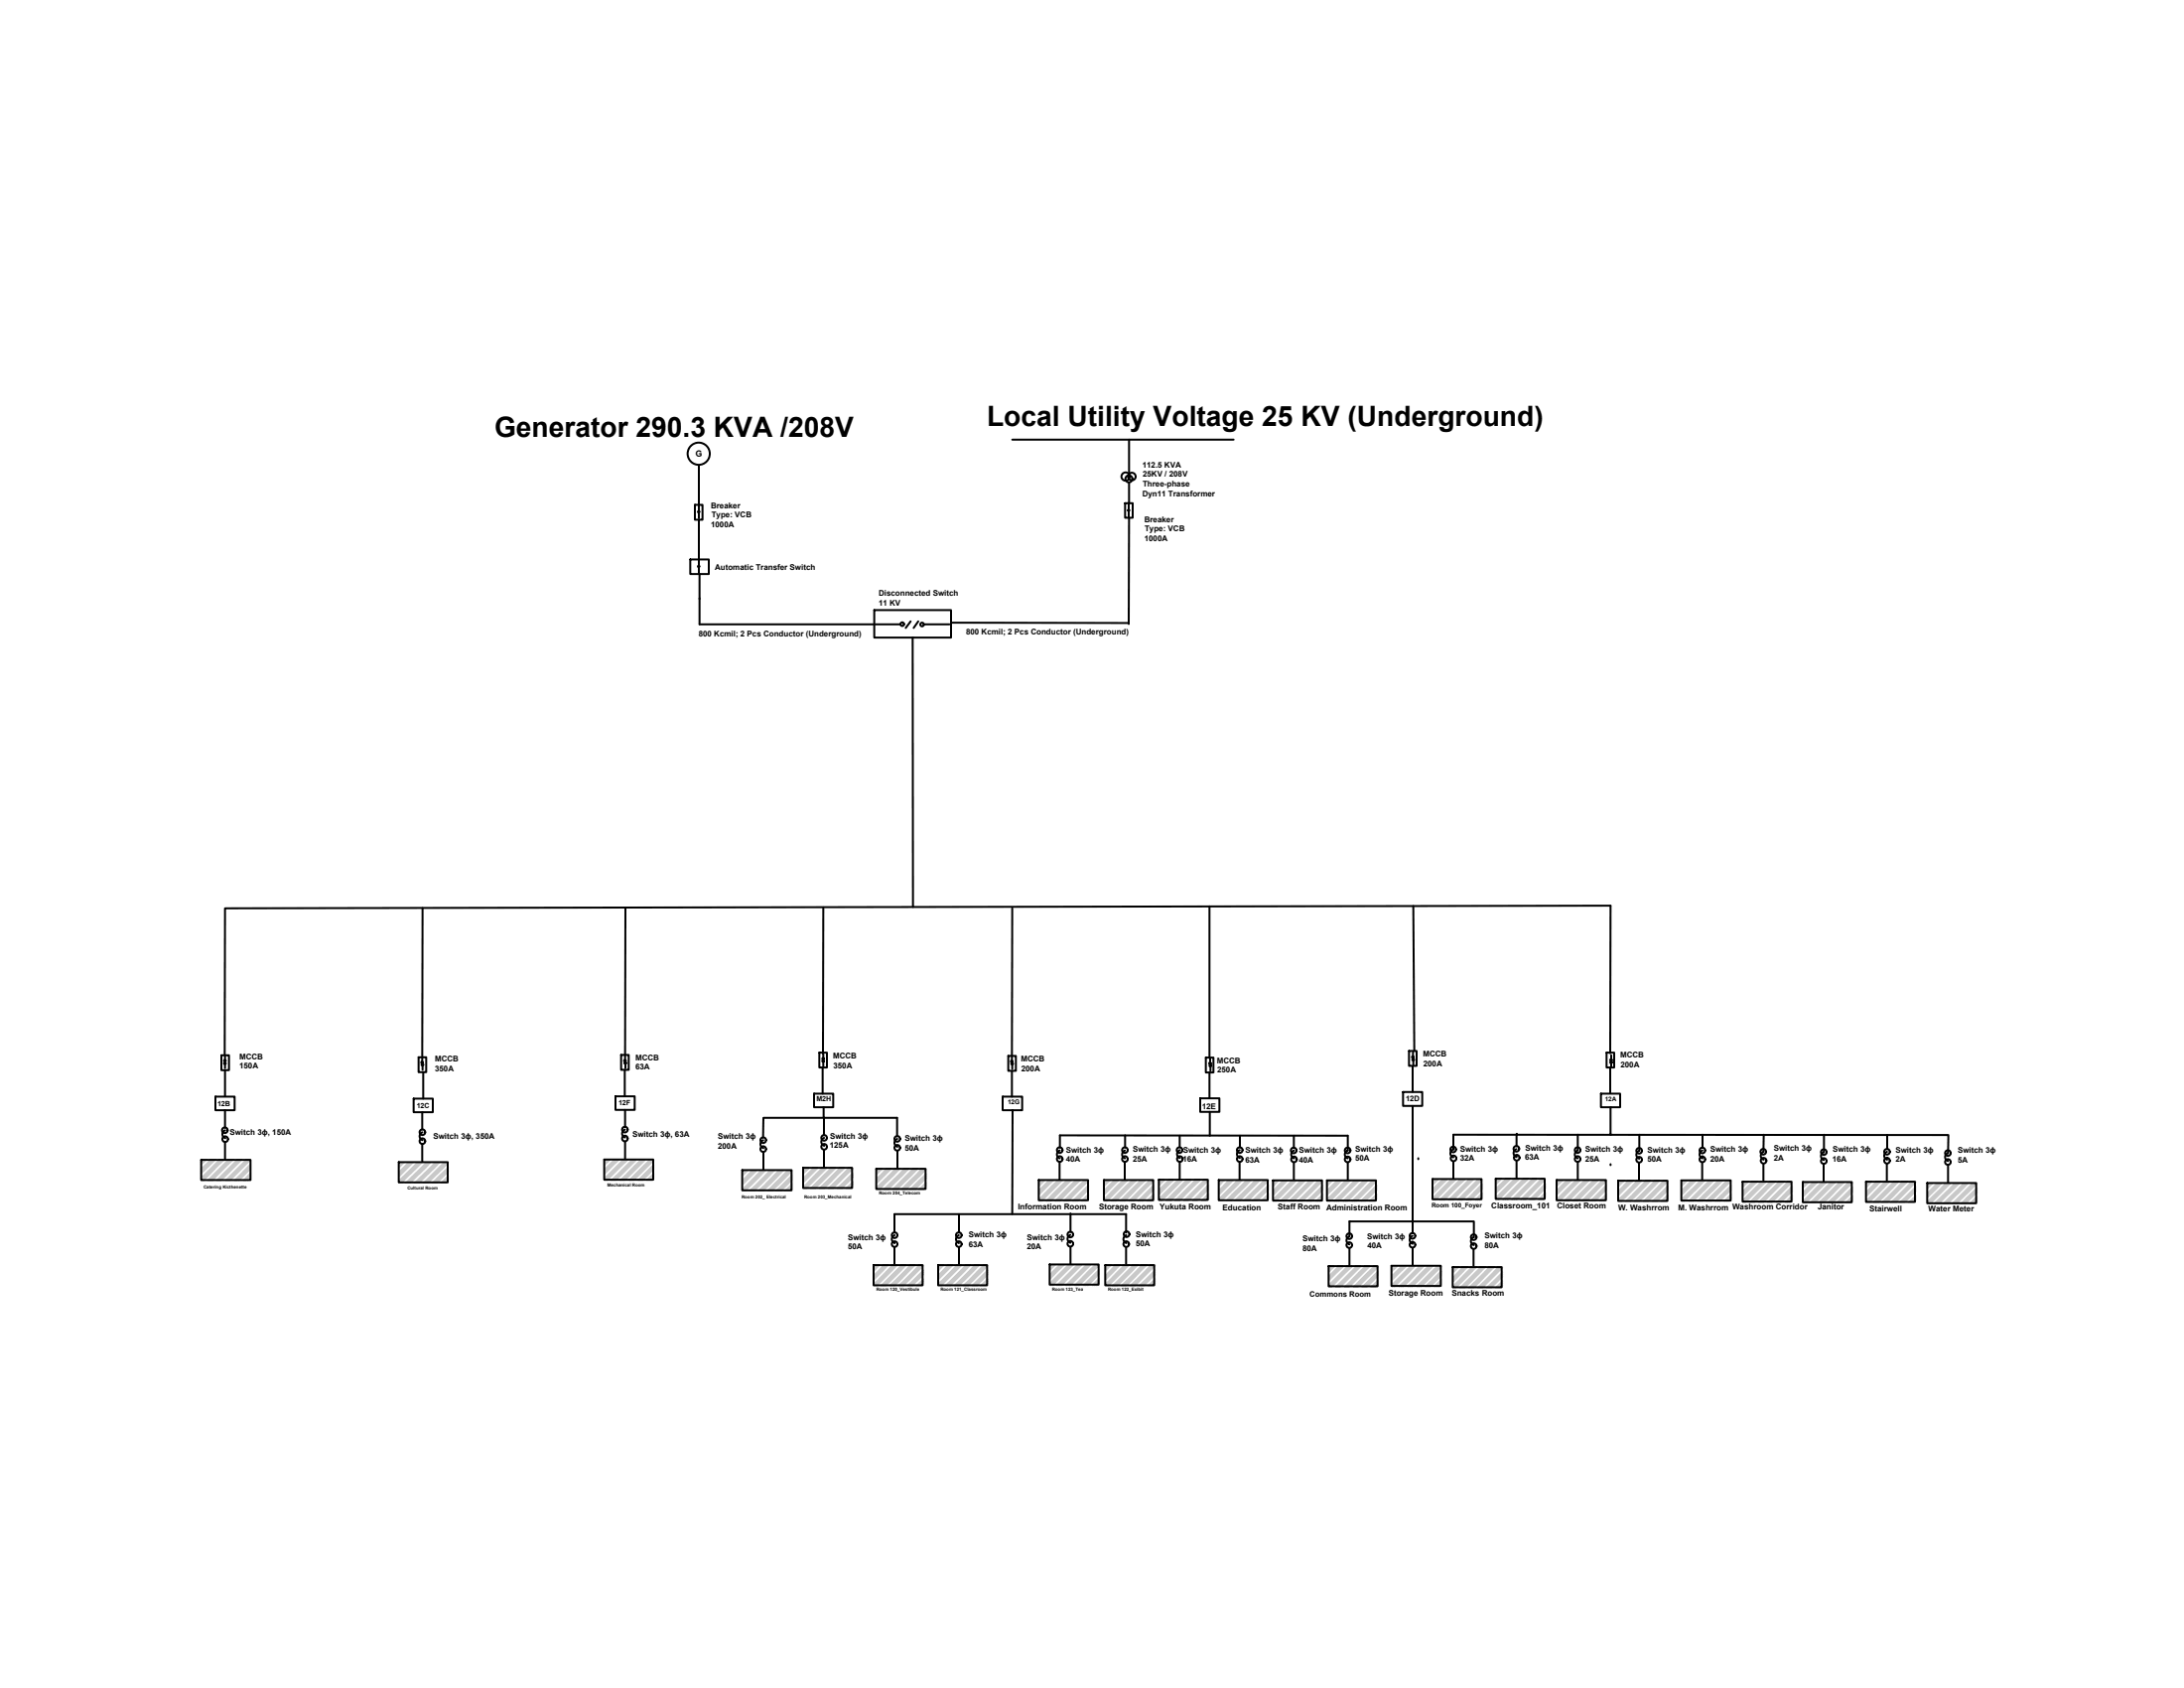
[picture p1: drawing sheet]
<svg xmlns="http://www.w3.org/2000/svg" width="279mm" height="216mm" viewBox="0 0 279 216" stroke-linecap="round" stroke-linejoin="round" font-family="sans-serif">
<!-- layer: 0 -->
<g fill="none" stroke="#000" stroke-width=".25">
<path d="M89.4 59.5v5.1M129.5 56.2h28.3M144.4 56.2v4.5M88.3 71.6h2.4v1.8h-2.4zM88.9 64.6h1v1.9h-1zM89.3 65.4h.1h.1M89.3 72.4h.1h.1M89.3 65.5h.2M89.3 72.5h.2M89.4 64.7h.1M89.4 66.3h.1M89.4 71.6h.1"/>
<path d="M89.4 73.3h.1M89.4 64.7v.7M89.4 65.6v.6M89.4 66.5v5.1M89.4 71.6v.8M89.4 72.6v.6M89.5 76.6h.1M89.5 73.4v6.5h22.3M111.8 78h9.9v3.5h-9.9zM112 79.9h3.2M116.5 79.5l-.6 .8M117.5 79.5l-.6 .8"/>
<path d="M118.2 79.9h3.3M121.7 79.6l22.7 .1M143.9 64.4h1v1.8h-1zM144.3 65.3l.1-.1 .1 .1h-.2M144.4 79.8h.1M144.4 79.7h.1M144.4 64.4h.1M144.4 66.1h.1M144.4 64.5v.7M144.4 65.4v.7M144.4 61.7v2.7M144.4 66.2v13.5"/>
<path d="M116.8 81.5v34.5M54.1 116.1l-.1 19.1M80 116.1v18.9M105.3 116v19.4M129.5 116.2v18.9M154.7 115.9v19.4M180.8 115.9l.1 18.5M28.3 135h1v1.9h-1zM28.8 135.1v.5M28.8 136.1v.5M28.8 136.9v3.3M53.6 135.2h.9v1.9h-.9z"/>
<path d="M54 135.3v.5M54.1 136.3v.5M54.1 137.1v3.4M79.5 134.9h.9v1.9h-.9zM79.9 136.8v3.4M80 135.1v.5M80 136.1v.5M104.1 139.9h2.5v1.7h-2.5zM104.8 134.6h1v1.9h-1zM105.2 136.6v3.3M105.3 135.8v.6M129 135.1h1v1.9h-1z"/>
<path d="M129.5 135.1v.6M129.5 137v3.3M129.5 136.2v.5M154.3 135.3h.9v1.9h-.9zM154.7 137.2v3.3M154.8 135.4v.5M154.9 136.4v.6M179.5 139.7h2.4v1.7h-2.4zM180.3 134.4h.9v1.9h-.9zM180.7 136.4v3.3M180.8 134.6v.5M180.8 135.7v.5"/>
<path d="M204.8 139.9h2.5v1.7h-2.5zM205.5 134.6h1v1.9h-1zM206 134.7v-18.9l-177.2 .4-.1 18.8M206 136.5v3.3M206.1 135v.5M206.1 136v.5M25.7 148.4h6.3v2.5h-6.3zM27.6 140.3h2.4v1.7h-2.4zM28.8 142v2.2M28.8 146.1v2.2M28.8 144.6a.53 .53 0 0 0-.4 .5 .53 .53 0 0 0 .4 .5M51 148.6h6.3v2.6h-6.3z"/>
<path d="M52.9 140.5h2.5v1.8h-2.5zM54 142.3v2.2M54 146.4v2.2M54 144.8a.53 .53 0 0 0-.3 .5 .53 .53 0 0 0 .4 .5M77.3 148.3h6.3v2.6h-6.3zM78.7 140.2h2.5v1.8h-2.5zM79.9 144.5a.53 .53 0 0 0-.3 .5 .53 .53 0 0 0 .4 .5M80 142v2.2M80 146v2.2M95 149.7h6.3v2.5h-6.3zM97.6 145.8a.53 .53 0 0 0-.3 .5 .53 .53 0 0 0 .4 .5M97.7 147.4v2.2"/>
<path d="M102.7 149.4h6.3v2.5h-6.3zM105.4 141.6v1.4h9.4v2.3M105.4 143h-7.7l-.1 2.5M105.4 143v2.2M105.4 147.1v2.2M105.4 145.5a.53 .53 0 0 0-.3 .6 .53 .53 0 0 0 .3 .5M112.1 149.5h6.3v2.6h-6.3zM114.4 157.7v-2.4h29.7v2.4M114.4 159.5v2.2M114.4 158a.53 .53 0 0 0-.3 .5 .53 .53 0 0 0 .4 .5M114.8 145.7a.53 .53 0 0 0-.4 .5 .53 .53 0 0 0 .4 .5M114.8 147.2v2.2"/>
<path d="M122.7 158a.53 .53 0 0 0-.4 .5 .53 .53 0 0 0 .4 .5M122.7 155.3v2.4M122.7 159.5v2.2M128.3 140.3h2.5v1.7h-2.5zM129.5 142v13.3M132.9 150.9h6.3v2.6h-6.3zM135.6 148.6v2.3M135.6 147.2a.53 .53 0 0 0-.4 .5 .53 .53 0 0 0 .4 .5M135.6 146.8v-1.6l36.8 .1v1.9M136.9 157.9a.53 .53 0 0 0-.3 .6 .53 .53 0 0 0 .3 .5M136.9 155.2v2.4M136.9 159.5v2.2"/>
<path d="M141.2 150.9h6.3v2.6h-6.3zM143.9 148.6v2.3M143.9 147.2a.53 .53 0 0 0-.3 .5 .53 .53 0 0 0 .3 .5M143.9 145.2v1.6M144.1 159.5v2.2M144.1 158a.53 .53 0 0 0-.4 .5 .53 .53 0 0 0 .4 .5M148.3 150.9h6.2v2.6h-6.2zM150.9 145.3v1.4M150.9 148.6v2.2M150.9 147.1a.53 .53 0 0 0-.3 .5 .53 .53 0 0 0 .4 .5M153.5 140.5h2.5v1.7h-2.5zM154.8 142.2v3.1"/>
<path d="M155.9 150.9h6.3v2.6h-6.3zM158.6 148.6v2.2M158.6 147.1a.53 .53 0 0 0-.4 .5 .53 .53 0 0 0 .4 .5M158.6 145.3v1.5M162.9 151h6.2v2.6h-6.2zM165.5 145.3v1.5M165.5 148.7v2.2M165.5 147.2a.53 .53 0 0 0-.3 .5 .53 .53 0 0 0 .4 .5M169.8 151h6.2v2.6h-6.2zM172.4 147.2a.53 .53 0 0 0-.4 .5 .53 .53 0 0 0 .4 .5M172.4 148.7v2.2M172.6 158.2a.53 .53 0 0 0-.3 .5 .53 .53 0 0 0 .3 .5"/>
<path d="M172.6 158.1v-1.9h16v2.1M172.6 159.7v2.2M180.7 158.1a.53 .53 0 0 0-.4 .5 .53 .53 0 0 0 .4 .5M180.7 158.9h.1M180.7 156.2h.1M180.7 141.4v16.3M180.7 159.6v2.2M181.4 148.3h.1M183.3 150.8h6.2v2.6h-6.2zM185.9 147a.53 .53 0 0 0-.4 .5 .53 .53 0 0 0 .4 .5M185.9 147v-1.9l63.4 .1-.1 2.3M185.9 148.6v2.2"/>
<path d="M188.5 159.8v2.2M188.5 158.2a.53 .53 0 0 0-.3 .6 .53 .53 0 0 0 .4 .5M191.3 150.8h6.3v2.5h-6.3zM194 147a.53 .53 0 0 0-.4 .5 .53 .53 0 0 0 .4 .5M194 145v1.6M194 148.5v2.2M194.1 147.8h.1M194.1 145.1h.1M199.1 150.9h6.3v2.6h-6.3zM201.8 147.2a.53 .53 0 0 0-.3 .5 .53 .53 0 0 0 .3 .5M201.8 145.1v2M201.8 148.6v2.3"/>
<path d="M206 149h.1M206 145.1h.1M206 141.6v3.5M207 151h6.3v2.6h-6.3zM209.7 148.7v2.2M209.7 145.1v2.1a.53 .53 0 0 0-.4 .5 .53 .53 0 0 0 .4 .5M215.1 151h6.3v2.6h-6.3zM217.8 148.7v2.2M217.8 147.2a.53 .53 0 0 0-.4 .5 .53 .53 0 0 0 .4 .5M217.8 148h.1M217.8 145.3h.1M217.8 145.1v1.7"/>
<path d="M222.9 151.1h6.3v2.6h-6.3zM225.6 148.9v2.2M225.6 147.3a.53 .53 0 0 0-.3 .5 .53 .53 0 0 0 .3 .5M225.6 145.1v2.2M230.6 151.2h6.3v2.6h-6.3zM233.3 148.9v2.2M233.3 147.4a.53 .53 0 0 0-.3 .5 .53 .53 0 0 0 .3 .5M233.3 145.1v2.3M238.7 151.1h6.3v2.6h-6.3zM241.4 148.9v2.2M241.4 147.3a.53 .53 0 0 0-.4 .5 .53 .53 0 0 0 .4 .5M241.4 148.2h.1"/>
<path d="M241.4 145.5h.1M241.4 145.2v1.8M246.5 151.3h6.3v2.6h-6.3zM249.2 147.5a.53 .53 0 0 0-.4 .5 .53 .53 0 0 0 .4 .5M249.2 149v2.2M111.8 161.8h6.2v2.6h-6.2zM120 161.8h6.3v2.6h-6.3zM134.3 161.7h6.2v2.6h-6.2zM141.4 161.8h6.3v2.6h-6.3zM170 161.9h6.2v2.6h-6.2zM178 161.9h6.3v2.6h-6.3zM185.8 162.1h6.3v2.5h-6.3z"/>
<circle cx="89.4" cy="58" r="1.42"/>
<circle cx="115.4" cy="79.8" r=".23"/>
<circle cx="118" cy="79.9" r=".23"/>
<circle cx="144" cy="61" r=".53"/>
<circle cx="144.4" cy="61.2" r=".44"/>
<circle cx="144.8" cy="61" r=".49"/>
<circle cx="28.8" cy="135.7" r=".11"/>
<circle cx="28.8" cy="136" r=".11"/>
<circle cx="54" cy="135.9" r=".11"/>
<circle cx="54" cy="136.2" r=".11"/>
<circle cx="79.9" cy="135.7" r=".11"/>
<circle cx="80" cy="136" r=".11"/>
<circle cx="105.3" cy="135.4" r=".11"/>
<circle cx="105.3" cy="135.7" r=".11"/>
<circle cx="129.4" cy="135.8" r=".11"/>
<circle cx="129.5" cy="136.1" r=".11"/>
<circle cx="154.8" cy="136" r=".11"/>
<circle cx="154.8" cy="136.3" r=".11"/>
<circle cx="180.7" cy="135.2" r=".11"/>
<circle cx="180.8" cy="135.5" r=".11"/>
<circle cx="206.1" cy="135.9" r=".11"/>
<circle cx="206.1" cy="135.6" r=".11"/>
<circle cx="28.8" cy="144.6" r=".36"/>
<circle cx="28.8" cy="145.7" r=".36"/>
<circle cx="54" cy="144.8" r=".36"/>
<circle cx="54" cy="146" r=".36"/>
<circle cx="79.9" cy="144.5" r=".36"/>
<circle cx="79.9" cy="145.6" r=".36"/>
<circle cx="97.6" cy="147" r=".36"/>
<circle cx="97.6" cy="145.8" r=".36"/>
<circle cx="105.4" cy="145.5" r=".36"/>
<circle cx="105.4" cy="146.7" r=".36"/>
<circle cx="114.4" cy="158" r=".36"/>
<circle cx="114.4" cy="159.1" r=".36"/>
<circle cx="114.8" cy="145.7" r=".36"/>
<circle cx="114.8" cy="146.8" r=".36"/>
<circle cx="122.7" cy="158" r=".36"/>
<circle cx="122.7" cy="159.1" r=".36"/>
<circle cx="135.6" cy="148.2" r=".36"/>
<circle cx="135.6" cy="147.1" r=".36"/>
<circle cx="136.9" cy="159.1" r=".36"/>
<circle cx="136.9" cy="157.9" r=".36"/>
<circle cx="143.9" cy="148.2" r=".36"/>
<circle cx="143.9" cy="147.1" r=".36"/>
<circle cx="144.1" cy="159.1" r=".36"/>
<circle cx="144.1" cy="157.9" r=".36"/>
<circle cx="150.9" cy="147.1" r=".36"/>
<circle cx="150.9" cy="148.2" r=".36"/>
<circle cx="158.6" cy="148.2" r=".36"/>
<circle cx="158.6" cy="147.1" r=".36"/>
<circle cx="165.5" cy="147.1" r=".36"/>
<circle cx="165.5" cy="148.3" r=".36"/>
<circle cx="172.4" cy="148.3" r=".36"/>
<circle cx="172.4" cy="147.1" r=".36"/>
<circle cx="172.6" cy="158.1" r=".36"/>
<circle cx="172.6" cy="159.3" r=".36"/>
<circle cx="180.7" cy="159.2" r=".36"/>
<circle cx="180.7" cy="158.1" r=".36"/>
<circle cx="185.9" cy="147" r=".36"/>
<circle cx="185.9" cy="148.2" r=".36"/>
<circle cx="188.5" cy="158.2" r=".36"/>
<circle cx="188.5" cy="159.4" r=".36"/>
<circle cx="194" cy="146.9" r=".36"/>
<circle cx="194" cy="148.1" r=".36"/>
<circle cx="201.8" cy="147.1" r=".36"/>
<circle cx="201.8" cy="148.2" r=".36"/>
<circle cx="209.7" cy="147.2" r=".36"/>
<circle cx="209.7" cy="148.3" r=".36"/>
<circle cx="217.8" cy="148.3" r=".36"/>
<circle cx="217.8" cy="147.1" r=".36"/>
<circle cx="225.6" cy="147.3" r=".36"/>
<circle cx="225.6" cy="148.5" r=".36"/>
<circle cx="233.3" cy="147.4" r=".36"/>
<circle cx="233.3" cy="148.5" r=".36"/>
<circle cx="241.4" cy="147.3" r=".36"/>
<circle cx="241.4" cy="148.5" r=".36"/>
<circle cx="249.2" cy="148.6" r=".36"/>
<circle cx="249.2" cy="147.5" r=".36"/>
</g>
<g fill="none" stroke="#c7c8ca" stroke-width=".25">
<path d="M25.9 148.4h-.2M26.1 148.4l-.4 .3M26.3 148.4l-.6 .5M27 148.4l-1.3 1.2M27.2 148.4l-1.5 1.4M27.5 148.4l-1.8 1.6M28.1 148.4l-2.4 2.3M28.4 148.4l-2.6 2.5M28.6 148.4l-2.6 2.5M29.3 148.4l-2.6 2.5M29.5 148.4l-2.6 2.5M29.8 148.4l-2.6 2.5"/>
<path d="M30.4 148.4l-2.6 2.5M30.6 148.4l-2.5 2.5M30.9 148.4l-2.6 2.5M31.5 148.4l-2.5 2.5M31.8 148.4l-2.6 2.5M32 148.4l-2.6 2.5M32 149l-1.9 1.9M32 150.1l-.8 .8M32 149.2l-1.7 1.7M32 149.5l-1.4 1.4M32 150.3l-.5 .6M32 150.6l-.3 .3"/>
<path d="M51.2 148.7l-.1 .1M51.4 148.7l-.3 .3M51.6 148.7l-.5 .6M52.3 148.7l-1.2 1.2M52.5 148.7l-1.4 1.5M52.8 148.7l-1.7 1.7M53.4 148.7l-2.3 2.4M53.7 148.7l-2.6 2.6M53.9 148.7l-2.5 2.6M54.6 148.7l-2.6 2.6M54.8 148.7l-2.6 2.6M55 148.7l-2.5 2.6"/>
<path d="M55.7 148.7l-2.6 2.6M56 148.7l-2.6 2.6M56.2 148.7l-2.6 2.6M56.9 148.7l-2.6 2.6M57.1 148.7l-2.6 2.6M57.3 149.3l-1.9 2M57.3 150.5l-.8 .8M57.3 149.6l-1.7 1.7M57.3 148.7l-2.6 2.6M57.3 149.8l-1.4 1.5M57.3 150.7l-.5 .6M57.3 150.9l-.3 .4"/>
<path d="M77.5 148.4l-.2 .1M77.7 148.4l-.4 .3M77.9 148.4l-.6 .5M78.6 148.4l-1.3 1.2M78.8 148.4l-1.5 1.4M79.1 148.4l-1.8 1.7M79.7 148.4l-2.4 2.4M80 148.4l-2.6 2.5M80.2 148.4l-2.6 2.5M80.9 148.4l-2.6 2.5M81.1 148.4l-2.6 2.5M81.3 148.4l-2.6 2.5"/>
<path d="M82 148.4l-2.6 2.5M82.3 148.4l-2.6 2.5M82.5 148.4l-2.6 2.5M83.1 148.4l-2.5 2.5M83.4 148.4l-2.6 2.5M83.6 149l-1.9 1.9M83.6 150.1l-.8 .8M83.6 149.2l-1.7 1.7M83.6 148.4l-2.6 2.5M83.6 149.5l-1.4 1.4M83.6 150.4l-.5 .5M83.6 150.6l-.3 .3"/>
<path d="M95.1 149.7l-.1 .1M95.4 149.7l-.4 .4M95.6 149.7l-.6 .6M96.3 149.7l-1.3 1.3M96.5 149.7l-1.5 1.5M96.8 149.7l-1.8 1.7M97.4 149.7l-2.4 2.4M97.7 149.7l-2.6 2.6M97.9 149.7l-2.6 2.6M98.6 149.7l-2.6 2.6M98.8 149.7l-2.6 2.6M99 149.7l-2.6 2.6"/>
<path d="M99.7 149.7l-2.6 2.6M99.9 149.7l-2.6 2.6M100.2 149.7l-2.6 2.6M100.8 149.7l-2.5 2.6M101 149.7l-2.5 2.6M101.3 150.3l-1.9 2M101.3 151.5l-.8 .8M101.3 150.6l-1.7 1.7M101.3 149.7l-2.6 2.6M101.3 150.8l-1.4 1.5M101.3 151.7l-.5 .6M101.3 152l-.3 .3"/>
<path d="M102.9 149.5h-.1M103.2 149.5l-.4 .3M103.4 149.5l-.6 .5M104.1 149.5l-1.3 1.2M104.3 149.5l-1.5 1.4M104.5 149.5l-1.7 1.6M105.2 149.5l-2.4 2.3M105.4 149.5l-2.5 2.5M105.7 149.5l-2.6 2.5M106.3 149.5l-2.5 2.5M106.6 149.5l-2.6 2.5M106.8 149.5l-2.6 2.5"/>
<path d="M107.4 149.5l-2.5 2.5M107.7 149.5l-2.6 2.5M108 149.5l-2.6 2.5M108.6 149.5l-2.6 2.5M108.8 149.5l-2.5 2.5M109.1 150.1l-2 1.9M109.1 151.2l-.8 .8M109.1 150.3l-1.7 1.7M109.1 149.5l-2.6 2.5M109.1 150.6l-1.5 1.4M109.1 151.4l-.6 .6M109.1 151.7l-.3 .3"/>
<path d="M112.3 149.5l-.1 .2M112.5 149.5l-.3 .4M112.8 149.5l-.6 .6M113.4 149.5l-1.2 1.3M113.7 149.5l-1.5 1.5M113.9 149.5l-1.7 1.8M114.6 149.5l-2.4 2.4M114.8 149.5l-2.6 2.6M115 149.5l-2.5 2.6M115.7 149.5l-2.6 2.6M116 149.5l-2.6 2.6M116.2 149.5l-2.6 2.6"/>
<path d="M116.8 149.5l-2.5 2.6M117.1 149.5l-2.6 2.6M117.3 149.5l-2.6 2.6M117.9 149.5l-2.5 2.6M118.2 149.5l-2.6 2.6M118.4 150.2l-1.9 1.9M118.4 151.3l-.8 .8M118.4 150.4l-1.6 1.7M118.4 149.5l-2.5 2.6M118.4 150.7l-1.4 1.4M118.4 151.6l-.5 .5M118.4 151.8l-.2 .3"/>
<path d="M133.1 151l-.1 .1M133.3 151l-.3 .4M133.6 151l-.6 .6M134.2 151l-1.2 1.2M134.5 151l-1.5 1.5M134.7 151l-1.7 1.7M135.3 151l-2.3 2.4M135.6 151l-2.6 2.6M135.8 151l-2.6 2.6M136.5 151l-2.6 2.6M136.7 151l-2.6 2.6M136.9 151l-2.5 2.6"/>
<path d="M137.6 151l-2.6 2.6M137.8 151l-2.5 2.6M138.1 151l-2.6 2.6M138.7 151l-2.6 2.6M139 151l-2.6 2.6M139.2 151.7l-1.9 1.9M139.2 152.8l-.8 .8M139.2 151.9l-1.7 1.7M139.2 151l-2.5 2.6M139.2 152.1l-1.4 1.5M139.2 153l-.5 .6M139.2 153.3l-.3 .3"/>
<path d="M141.4 151l-.1 .1M141.6 151l-.3 .4M141.9 151l-.6 .6M142.5 151l-1.2 1.2M142.8 151l-1.5 1.5M143 151l-1.7 1.7M143.7 151l-2.4 2.4M143.9 151l-2.5 2.6M144.1 151l-2.5 2.6M144.8 151l-2.6 2.6M145 151l-2.5 2.6M145.3 151l-2.6 2.6"/>
<path d="M145.9 151l-2.5 2.6M146.2 151l-2.6 2.6M146.4 151l-2.6 2.6M147.1 151l-2.6 2.6M147.3 151l-2.6 2.6M147.6 151.7l-2 1.9M147.6 152.8l-.8 .8M147.6 151.9l-1.7 1.7M147.6 151l-2.6 2.6M147.6 152.1l-1.5 1.5M147.6 153l-.6 .6M147.6 153.3l-.4 .3"/>
<path d="M148.4 151l-.1 .1M148.7 151l-.4 .3M148.9 151l-.6 .6M149.6 151l-1.3 1.2M149.8 151l-1.5 1.5M150 151l-1.7 1.7M150.7 151l-2.4 2.3M150.9 151l-2.6 2.6M151.2 151l-2.6 2.6M151.8 151l-2.6 2.6M152.1 151l-2.6 2.6M152.3 151l-2.6 2.6"/>
<path d="M153 151l-2.6 2.6M153.2 151l-2.6 2.6M153.5 151l-2.6 2.6M154.1 151l-2.6 2.6M154.3 151l-2.5 2.6M154.6 151l-2.6 2.6M154.6 151.6l-1.9 2M154.6 152.8l-.8 .8M154.6 151.9l-1.7 1.7M154.6 152.1l-1.5 1.5M154.6 153l-.6 .6M154.6 153.2l-.3 .4"/>
<path d="M156.1 151l-.1 .1M156.3 151l-.3 .3M156.5 151l-.5 .6M157.2 151l-1.2 1.2M157.5 151l-1.5 1.5M157.7 151l-1.7 1.7M158.4 151l-2.4 2.3M158.6 151l-2.6 2.6M158.8 151l-2.5 2.6M159.5 151l-2.6 2.6M159.7 151l-2.6 2.6M160 151l-2.6 2.6"/>
<path d="M160.6 151l-2.6 2.6M160.9 151l-2.6 2.6M161.1 151l-2.6 2.6M161.8 151l-2.6 2.6M162 151l-2.6 2.6M162.3 151.6l-2 2M162.3 152.8l-.8 .8M162.3 151.9l-1.7 1.7M162.3 151l-2.6 2.6M162.3 152.1l-1.5 1.5M162.3 153l-.6 .6M162.3 153.2l-.4 .4"/>
<path d="M163 151l-.1 .1M163.3 151l-.4 .4M163.5 151l-.6 .6M164.2 151l-1.3 1.3M164.4 151l-1.5 1.5M164.6 151l-1.7 1.8M165.3 151l-2.4 2.4M165.5 151l-2.6 2.6M165.8 151l-2.6 2.6M166.4 151l-2.6 2.6M166.7 151l-2.6 2.6M166.9 151l-2.6 2.6"/>
<path d="M167.6 151l-2.6 2.6M167.8 151l-2.6 2.6M168.1 151l-2.6 2.6M168.7 151l-2.6 2.6M169 151l-2.6 2.6M169.2 151l-2.6 2.6M169.2 151.7l-1.9 1.9M169.2 152.8l-.8 .8M169.2 151.9l-1.7 1.7M169.2 152.2l-1.5 1.4M169.2 153l-.6 .6M169.2 153.3l-.3 .3"/>
<path d="M169.9 151l-.1 .1M170.1 151l-.3 .4M170.4 151l-.6 .6M171.1 151l-1.3 1.3M171.3 151l-1.5 1.5M171.5 151l-1.7 1.8M172.2 151l-2.4 2.4M172.4 151l-2.6 2.6M172.7 151l-2.6 2.6M173.3 151l-2.6 2.6M173.6 151l-2.6 2.6M173.8 151l-2.6 2.6"/>
<path d="M174.5 151l-2.6 2.6M174.7 151l-2.6 2.6M174.9 151l-2.6 2.6M175.6 151l-2.6 2.6M175.8 151l-2.5 2.6M176.1 151l-2.6 2.6M176.1 151.7l-1.9 1.9M176.1 152.8l-.8 .8M176.1 151.9l-1.7 1.7M176.1 152.2l-1.5 1.4M176.1 153l-.6 .6M176.1 153.3l-.3 .3"/>
<path d="M183.4 150.9l-.1 .1M183.7 150.9l-.4 .3M183.9 150.9l-.6 .6M184.6 150.9l-1.3 1.2M184.8 150.9l-1.5 1.5M185 150.9l-1.7 1.7M185.7 150.9l-2.4 2.4M185.9 150.9l-2.6 2.6M186.2 150.9l-2.6 2.6M186.8 150.9l-2.6 2.6M187.1 150.9l-2.6 2.6M187.3 150.9l-2.6 2.6"/>
<path d="M188 150.9l-2.6 2.6M188.2 150.9l-2.6 2.6M188.4 150.9l-2.5 2.6M189.1 150.9l-2.6 2.6M189.4 150.9l-2.6 2.6M189.6 150.9l-2.6 2.6M189.6 151.5l-1.9 2M189.6 152.7l-.8 .8M189.6 151.8l-1.7 1.7M189.6 152l-1.5 1.5M189.6 152.9l-.6 .6M189.6 153.1l-.3 .4"/>
<path d="M191.5 150.8l-.1 .1M191.7 150.8l-.3 .4M192 150.8l-.6 .6M192.7 150.8l-1.3 1.3M192.9 150.8l-1.5 1.5M193.1 150.8l-1.7 1.7M193.8 150.8l-2.4 2.4M194 150.8l-2.6 2.6M194.3 150.8l-2.6 2.6M194.9 150.8l-2.6 2.6M195.2 150.8l-2.6 2.6M195.4 150.8l-2.6 2.6"/>
<path d="M196 150.8l-2.5 2.6M196.3 150.8l-2.6 2.6M196.5 150.8l-2.5 2.6M197.2 150.8l-2.6 2.6M197.4 150.8l-2.5 2.6M197.7 150.8l-2.6 2.6M197.7 151.5l-2 1.9M197.7 152.6l-.8 .8M197.7 151.7l-1.7 1.7M197.7 151.9l-1.5 1.5M197.7 152.8l-.6 .6M197.7 153.1l-.3 .3"/>
<path d="M199.3 151l-.1 .1M199.6 151l-.4 .4M199.8 151l-.6 .6M200.4 151l-1.2 1.2M200.7 151l-1.5 1.5M201 151l-1.8 1.7M201.6 151l-2.4 2.4M201.8 151l-2.5 2.6M202.1 151l-2.6 2.6M202.7 151l-2.5 2.6M203 151l-2.6 2.6M203.2 151l-2.6 2.6"/>
<path d="M203.9 151l-2.6 2.6M204.1 151l-2.6 2.6M204.3 151l-2.5 2.6M205 151l-2.6 2.6M205.2 151l-2.6 2.6M205.5 151.7l-2 1.9M205.5 152.8l-.8 .8M205.5 151.9l-1.7 1.7M205.5 151l-2.6 2.6M205.5 152.1l-1.5 1.5M205.5 153l-.6 .6M205.5 153.3l-.3 .3"/>
<path d="M207.2 151.1l-.1 .1M207.4 151.1l-.3 .3M207.7 151.1l-.6 .6M208.3 151.1l-1.2 1.2M208.6 151.1l-1.5 1.4M208.8 151.1l-1.7 1.7M209.5 151.1l-2.4 2.3M209.7 151.1l-2.6 2.5M209.9 151.1l-2.6 2.5M210.6 151.1l-2.6 2.5M210.8 151.1l-2.5 2.5M211.1 151.1l-2.6 2.5"/>
<path d="M211.8 151.1l-2.6 2.5M212 151.1l-2.6 2.5M212.2 151.1l-2.6 2.5M212.9 151.1l-2.6 2.5M213.1 151.1l-2.6 2.5M213.4 151.7l-2 1.9M213.4 152.8l-.8 .8M213.4 151.9l-1.7 1.7M213.4 151.1l-2.6 2.5M213.4 152.2l-1.5 1.4M213.4 153.1l-.6 .5M213.4 153.3l-.3 .3"/>
<path d="M215.3 151l-.1 .1M215.5 151l-.3 .4M215.8 151l-.6 .6M216.4 151l-1.2 1.2M216.7 151l-1.5 1.5M216.9 151l-1.7 1.8M217.6 151l-2.4 2.4M217.8 151l-2.6 2.6M218 151l-2.6 2.6M218.7 151l-2.6 2.6M218.9 151l-2.5 2.6M219.2 151l-2.6 2.6"/>
<path d="M219.8 151l-2.5 2.6M220 151l-2.5 2.6M220.3 151l-2.6 2.6M220.9 151l-2.5 2.6M221.2 151l-2.6 2.6M221.4 151.7l-1.9 1.9M221.4 152.8l-.8 .8M221.4 151.9l-1.6 1.7M221.4 151l-2.5 2.6M221.4 152.2l-1.4 1.4M221.4 153l-.5 .6M221.4 153.3l-.3 .3"/>
<path d="M223.1 151.2l-.1 .1M223.4 151.2l-.4 .3M223.6 151.2l-.6 .6M224.2 151.2l-1.2 1.2M224.5 151.2l-1.5 1.5M224.7 151.2l-1.7 1.7M225.4 151.2l-2.4 2.4M225.6 151.2l-2.6 2.6M225.8 151.2l-2.5 2.6M226.5 151.2l-2.6 2.6M226.7 151.2l-2.5 2.6M227 151.2l-2.6 2.6"/>
<path d="M227.6 151.2l-2.6 2.6M227.9 151.2l-2.6 2.6M228.1 151.2l-2.5 2.6M228.8 151.2l-2.6 2.6M229 151.2l-2.6 2.6M229.2 151.2l-2.5 2.6M229.3 151.8l-2 2M229.3 153l-.8 .8M229.3 152.1l-1.7 1.7M229.3 152.3l-1.5 1.5M229.3 153.2l-.6 .6M229.3 153.4l-.4 .4"/>
<path d="M230.8 151.3l-.1 .1M231.1 151.3l-.4 .3M231.3 151.3l-.6 .5M231.9 151.3l-1.2 1.2M232.2 151.3l-1.5 1.4M232.4 151.3l-1.7 1.7M233.1 151.3l-2.4 2.3M233.3 151.3l-2.5 2.5M233.6 151.3l-2.6 2.5M234.2 151.3l-2.6 2.5M234.4 151.3l-2.5 2.5M234.7 151.3l-2.6 2.5"/>
<path d="M235.3 151.3l-2.6 2.5M235.6 151.3l-2.6 2.5M235.8 151.3l-2.5 2.5M236.5 151.3l-2.6 2.5M236.7 151.3l-2.6 2.5M237 151.9l-2 1.9M237 153l-.8 .8M237 152.1l-1.7 1.7M237 151.3l-2.6 2.5M237 152.4l-1.5 1.4M237 153.3l-.6 .5M237 153.5l-.4 .3"/>
<path d="M238.9 151.2l-.1 .1M239.1 151.2l-.3 .3M239.4 151.2l-.6 .6M240 151.2l-1.2 1.3M240.3 151.2l-1.5 1.5M240.5 151.2l-1.7 1.7M241.2 151.2l-2.4 2.4M241.4 151.2l-2.6 2.6M241.6 151.2l-2.5 2.6M242.3 151.2l-2.6 2.6M242.5 151.2l-2.6 2.6M242.8 151.2l-2.6 2.6"/>
<path d="M243.4 151.2l-2.6 2.6M243.7 151.2l-2.6 2.6M243.9 151.2l-2.6 2.6M244.6 151.2l-2.6 2.6M244.8 151.2l-2.6 2.6M245.1 151.8l-2 2M245.1 153l-.8 .8M245.1 152.1l-1.7 1.7M245.1 151.2l-2.6 2.6M245.1 152.3l-1.5 1.5M245.1 153.2l-.6 .6M245.1 153.5l-.4 .3"/>
<path d="M246.7 151.4l-.1 .1M246.9 151.4l-.3 .3M247.2 151.4l-.6 .5M247.9 151.4l-1.3 1.2M248.1 151.4l-1.5 1.4M248.3 151.4l-1.7 1.7M249 151.4l-2.4 2.3M249.2 151.4l-2.6 2.5M249.5 151.4l-2.6 2.5M250.1 151.4l-2.6 2.5M250.4 151.4l-2.6 2.5M250.6 151.4l-2.6 2.5"/>
<path d="M251.2 151.4l-2.5 2.5M251.5 151.4l-2.6 2.5M251.7 151.4l-2.6 2.5M252.4 151.4l-2.6 2.5M252.6 151.4l-2.5 2.5M252.9 151.4l-2.6 2.5M252.9 152l-1.9 1.9M252.9 153.1l-.8 .8M252.9 152.2l-1.7 1.7M252.9 152.5l-1.5 1.4M252.9 153.4l-.6 .5M252.9 153.6l-.3 .3"/>
<path d="M111.9 161.9l-.1 .1M112.2 161.9l-.4 .3M112.4 161.9l-.6 .5M113.1 161.9l-1.3 1.2M113.3 161.9l-1.5 1.4M113.5 161.9l-1.7 1.7M114.2 161.9l-2.4 2.3M114.4 161.9l-2.6 2.5M114.7 161.9l-2.6 2.5M115.4 161.9l-2.6 2.5M115.6 161.9l-2.6 2.5M115.8 161.9l-2.6 2.5"/>
<path d="M116.5 161.9l-2.6 2.5M116.7 161.9l-2.6 2.5M117 161.9l-2.6 2.5M117.6 161.9l-2.6 2.5M117.9 161.9l-2.6 2.5M118.1 162.5l-1.9 1.9M118.1 163.6l-.8 .8M118.1 162.7l-1.7 1.7M118.1 161.9l-2.6 2.5M118.1 163l-1.5 1.4M118.1 163.9l-.5 .5M118.1 164.1l-.3 .3"/>
<path d="M120.2 161.9l-.1 .1M120.4 161.9l-.3 .3M120.7 161.9l-.6 .5M121.3 161.9l-1.2 1.2M121.5 161.9l-1.4 1.4M121.8 161.9l-1.7 1.7M122.4 161.9l-2.3 2.3M122.7 161.9l-2.6 2.5M122.9 161.9l-2.5 2.5M123.6 161.9l-2.6 2.5M123.8 161.9l-2.6 2.5M124 161.9l-2.5 2.5"/>
<path d="M124.7 161.9l-2.6 2.5M125 161.9l-2.6 2.5M125.2 161.9l-2.6 2.5M125.9 161.9l-2.6 2.5M126.1 161.9l-2.6 2.5M126.3 162.5l-1.9 1.9M126.3 163.6l-.8 .8M126.3 162.7l-1.7 1.7M126.3 161.9l-2.6 2.5M126.3 163l-1.4 1.4M126.3 163.9l-.5 .5M126.3 164.1l-.3 .3"/>
<path d="M134.5 161.8l-.2 .1M134.7 161.8l-.4 .4M134.9 161.8l-.6 .6M135.6 161.8l-1.3 1.2M135.8 161.8l-1.5 1.5M136.1 161.8l-1.8 1.7M136.7 161.8l-2.4 2.4M136.9 161.8l-2.5 2.6M137.2 161.8l-2.6 2.6M137.8 161.8l-2.5 2.6M138.1 161.8l-2.6 2.6M138.3 161.8l-2.5 2.6"/>
<path d="M139 161.8l-2.6 2.6M139.2 161.8l-2.5 2.6M139.4 161.8l-2.5 2.6M140.1 161.8l-2.6 2.6M140.3 161.8l-2.5 2.6M140.6 162.4l-1.9 2M140.6 163.6l-.8 .8M140.6 162.7l-1.7 1.7M140.6 161.8l-2.6 2.6M140.6 162.9l-1.5 1.5M140.6 163.8l-.6 .6M140.6 164.1l-.3 .3"/>
<path d="M141.6 161.9l-.1 .1M141.8 161.9l-.3 .3M142 161.9l-.5 .5M142.7 161.9l-1.2 1.2M143 161.9l-1.5 1.4M143.2 161.9l-1.7 1.7M143.8 161.9l-2.3 2.3M144.1 161.9l-2.6 2.5M144.3 161.9l-2.6 2.5M145 161.9l-2.6 2.5M145.2 161.9l-2.6 2.5M145.5 161.9l-2.6 2.5"/>
<path d="M146.1 161.9l-2.6 2.5M146.3 161.9l-2.5 2.5M146.6 161.9l-2.6 2.5M147.2 161.9l-2.5 2.5M147.5 161.9l-2.6 2.5M147.7 162.5l-1.9 1.9M147.7 163.6l-.8 .8M147.7 162.7l-1.6 1.7M147.7 161.9l-2.5 2.5M147.7 163l-1.4 1.4M147.7 163.9l-.5 .5M147.7 164.1l-.3 .3"/>
<path d="M170.1 162l-.1 .1M170.3 162l-.3 .4M170.6 162l-.6 .6M171.2 162l-1.2 1.3M171.5 162l-1.5 1.5M171.7 162l-1.7 1.7M172.4 162l-2.4 2.4M172.6 162l-2.5 2.6M172.9 162l-2.6 2.6M173.5 162l-2.6 2.6M173.8 162l-2.6 2.6M174 162l-2.6 2.6"/>
<path d="M174.7 162l-2.6 2.6M174.9 162l-2.6 2.6M175.1 162l-2.5 2.6M175.8 162l-2.6 2.6M176 162l-2.6 2.6M176.3 162.7l-2 1.9M176.3 163.8l-.8 .8M176.3 162.9l-1.7 1.7M176.3 162l-2.6 2.6M176.3 163.1l-1.5 1.5M176.3 164l-.6 .6M176.3 164.3l-.3 .3"/>
<path d="M178.2 162l-.1 .1M178.4 162l-.3 .3M178.7 162l-.6 .5M179.3 162l-1.2 1.2M179.6 162l-1.5 1.4M179.8 162l-1.7 1.7M180.5 162l-2.4 2.4M180.7 162l-2.6 2.5M180.9 162l-2.5 2.5M181.6 162l-2.6 2.5M181.9 162l-2.6 2.5M182.1 162l-2.6 2.5"/>
<path d="M182.8 162l-2.6 2.5M183 162l-2.6 2.5M183.2 162l-2.6 2.5M183.9 162l-2.6 2.5M184.1 162l-2.6 2.5M184.4 162.6l-2 1.9M184.4 163.7l-.8 .8M184.4 162.8l-1.7 1.7M184.4 162l-2.6 2.5M184.4 163.1l-1.5 1.4M184.4 164l-.6 .5M184.4 164.2l-.3 .3"/>
<path d="M186 162.1l-.1 .1M186.3 162.1l-.4 .4M186.5 162.1l-.6 .6M187.2 162.1l-1.3 1.3M187.4 162.1l-1.5 1.5M187.6 162.1l-1.7 1.7M188.3 162.1l-2.4 2.4M188.5 162.1l-2.6 2.6M188.8 162.1l-2.6 2.6M189.4 162.1l-2.5 2.6M189.7 162.1l-2.6 2.6M189.9 162.1l-2.6 2.6"/>
<path d="M190.5 162.1l-2.5 2.6M190.8 162.1l-2.6 2.6M191.1 162.1l-2.6 2.6M191.7 162.1l-2.6 2.6M191.9 162.1l-2.5 2.6M192.2 162.7l-2 2M192.2 163.9l-.8 .8M192.2 163l-1.7 1.7M192.2 162.1l-2.6 2.6M192.2 163.3l-1.5 1.4M192.2 164.1l-.6 .6M192.2 164.4l-.3 .3"/>
</g>
<g font-size="3.6">
<text x="63.2" y="55.9">Generator 290.3 KVA /208V</text>
<text x="126.2" y="54.5">Local Utility Voltage 25 KV (Underground)</text>
</g>
<text font-size="1.1" x="89" y="58.5" transform="rotate(-3 89 58.5)">G</text>
<g font-size="1">
<text x="146.1" y="59.8">112.5 KVA</text>
<text x="90.9" y="65">Breaker</text>
<text x="146.1" y="63.5">Dyn11 Transformer</text>
<text x="146.2" y="61">25KV / 208V</text>
<text x="146.2" y="62.2">Three-phase</text>
<text x="90.9" y="67.5">1000A</text>
<text x="91" y="66.2">Type: VCB</text>
<text x="146.4" y="66.8">Breaker</text>
<text x="146.4" y="69.2">1000A</text>
<text x="146.4" y="68">Type: VCB</text>
<text x="91.4" y="72.9">Automatic Transfer Switch</text>
<text x="112.4" y="76.3">Disconnected Switch</text>
<text x="112.4" y="77.4">11 KV</text>
<text x="89.4" y="81.4">800 Kcmil; 2 Pcs Conductor (Underground)</text>
<text x="123.6" y="81.2">800 Kcmil; 2 Pcs Conductor (Underground)</text>
<text x="30.6" y="135.5">MCCB</text>
<text x="30.6" y="136.7">150A</text>
<text x="55.6" y="135.8">MCCB</text>
<text x="55.6" y="137">350A</text>
<text x="81.3" y="135.6">MCCB</text>
<text x="81.3" y="136.8">63A</text>
<text x="106.6" y="135.4">MCCB</text>
<text x="106.6" y="136.6">350A</text>
<text x="130.6" y="135.8">MCCB</text>
<text x="130.6" y="137">200A</text>
<text x="155.7" y="136">MCCB</text>
<text x="155.7" y="137.2">250A</text>
<text x="182" y="135.1">MCCB</text>
<text x="182.1" y="136.4">200A</text>
<text x="207.3" y="135.3">MCCB</text>
<text x="207.3" y="136.5">200A</text>
<text x="153.8" y="141.8" transform="rotate(1 153.8 141.8)">12E</text>
<text x="179.8" y="140.8">12D</text>
<text x="29.4" y="145.2">Switch 3ϕ, 150A</text>
<text x="55.4" y="145.6">Switch 3ϕ, 350A</text>
<text x="80.9" y="145.4">Switch 3ϕ, 63A</text>
<text x="91.8" y="145.7">Switch 3ϕ</text>
<text x="91.8" y="147">200A</text>
<text x="106.1" y="146.9">125A</text>
<text x="106.2" y="145.7">Switch 3ϕ</text>
<text x="115.7" y="145.9">Switch 3ϕ</text>
<text x="115.7" y="147.2">50A</text>
<text x="136.4" y="147.5">Switch 3ϕ</text>
<text x="136.4" y="148.6">40A</text>
<text x="144.9" y="147.4">Switch 3ϕ</text>
<text x="144.9" y="148.6">25A</text>
<text x="151.3" y="148.6">16A</text>
<text x="151.3" y="147.4">Switch 3ϕ</text>
<text x="159.3" y="147.5">Switch 3ϕ</text>
<text x="159.3" y="148.7">63A</text>
<text x="166.2" y="147.5">Switch 3ϕ</text>
<text x="166.2" y="148.7">40A</text>
<text x="173.4" y="147.3">Switch 3ϕ</text>
<text x="173.4" y="148.5">50A</text>
<text x="186.8" y="147.3">Switch 3ϕ</text>
<text x="186.8" y="148.5">32A</text>
<text x="195.1" y="148.4">63A</text>
<text x="195.1" y="147.2">Switch 3ϕ</text>
<text x="202.8" y="147.4">Switch 3ϕ</text>
<text x="202.8" y="148.6">25A</text>
<text x="210.7" y="147.4">Switch 3ϕ</text>
<text x="210.7" y="148.6">50A</text>
<text x="218.8" y="147.4">Switch 3ϕ</text>
<text x="218.8" y="148.6">20A</text>
<text x="226.9" y="147.2">Switch 3ϕ</text>
<text x="226.9" y="148.5">2A</text>
<text x="234.4" y="148.6">16A</text>
<text x="234.4" y="147.4">Switch 3ϕ</text>
<text x="242.5" y="147.4">Switch 3ϕ</text>
<text x="242.5" y="148.6">2A</text>
<text x="250.4" y="147.5">Switch 3ϕ</text>
<text x="250.4" y="148.7">5A</text>
<text x="130.2" y="154.7">Information Room</text>
<text x="140.6" y="154.7">Storage Room</text>
<text x="148.4" y="154.7">Yukuta Room</text>
<text x="156.4" y="154.8">Education</text>
<text x="163.5" y="154.7">Staff Room</text>
<text x="169.7" y="154.8">Administration Room</text>
<text x="190.8" y="154.6">Classroom_101</text>
<text x="199.2" y="154.6">Closet Room</text>
<text x="207" y="154.8">W. Washrrom</text>
<text x="214.7" y="154.8">M. Washrrom Washroom Corridor</text>
<text x="232.5" y="154.7">Janitor</text>
<text x="239.1" y="154.9">Stairwell</text>
<text x="246.7" y="155">Water Meter</text>
<text x="108.5" y="158.6">Switch 3ϕ</text>
<text x="108.5" y="159.8">50A</text>
<text x="123.9" y="158.3">Switch 3ϕ</text>
<text x="123.9" y="159.5">63A</text>
<text x="131.4" y="158.6">Switch 3ϕ</text>
<text x="131.4" y="159.8">20A</text>
<text x="145.3" y="158.3">Switch 3ϕ</text>
<text x="145.3" y="159.4">50A</text>
<text x="166.6" y="158.8">Switch 3ϕ</text>
<text x="166.6" y="160">80A</text>
<text x="174.9" y="158.5">Switch 3ϕ</text>
<text x="174.9" y="159.7">40A</text>
<text x="189.9" y="158.4">Switch 3ϕ</text>
<text x="189.9" y="159.6">80A</text>
<text x="167.6" y="165.8">Commons Room</text>
<text x="177.6" y="165.7">Storage Room</text>
<text x="185.7" y="165.7">Snacks Room</text>
</g>
<g font-size=".9">
<text x="27.8" y="141.4">12B</text>
<text x="53.3" y="141.7">12C</text>
<text x="79.1" y="141.4">12F</text>
<text x="104.4" y="140.9">M2H</text>
</g>
<g font-size=".8">
<text x="128.9" y="141.2">12G</text>
<text x="205.3" y="140.9">12A</text>
<text x="183.1" y="154.4">Room 100_Foyer</text>
</g>
<g font-size=".6">
<text x="26" y="152">Catering Kicthenette</text>
<text x="52.1" y="152.1">Cultural Room</text>
<text x="77.7" y="151.7">Mechanical Room</text>
<text x="94.9" y="153.3">Room 202_ Electrical</text>
<text x="102.9" y="153.3">Room 203_Mechanical</text>
<text x="112.4" y="152.8">Room 204_Telecom</text>
<text x="112.1" y="165.2">Room 120_Vestibule</text>
<text x="120.3" y="165.2">Room 121_Classroom</text>
<text x="134.6" y="165.1">Room 123_Tea</text>
<text x="141.7" y="165.2">Room 122_Exibit</text>
</g>
</svg>
